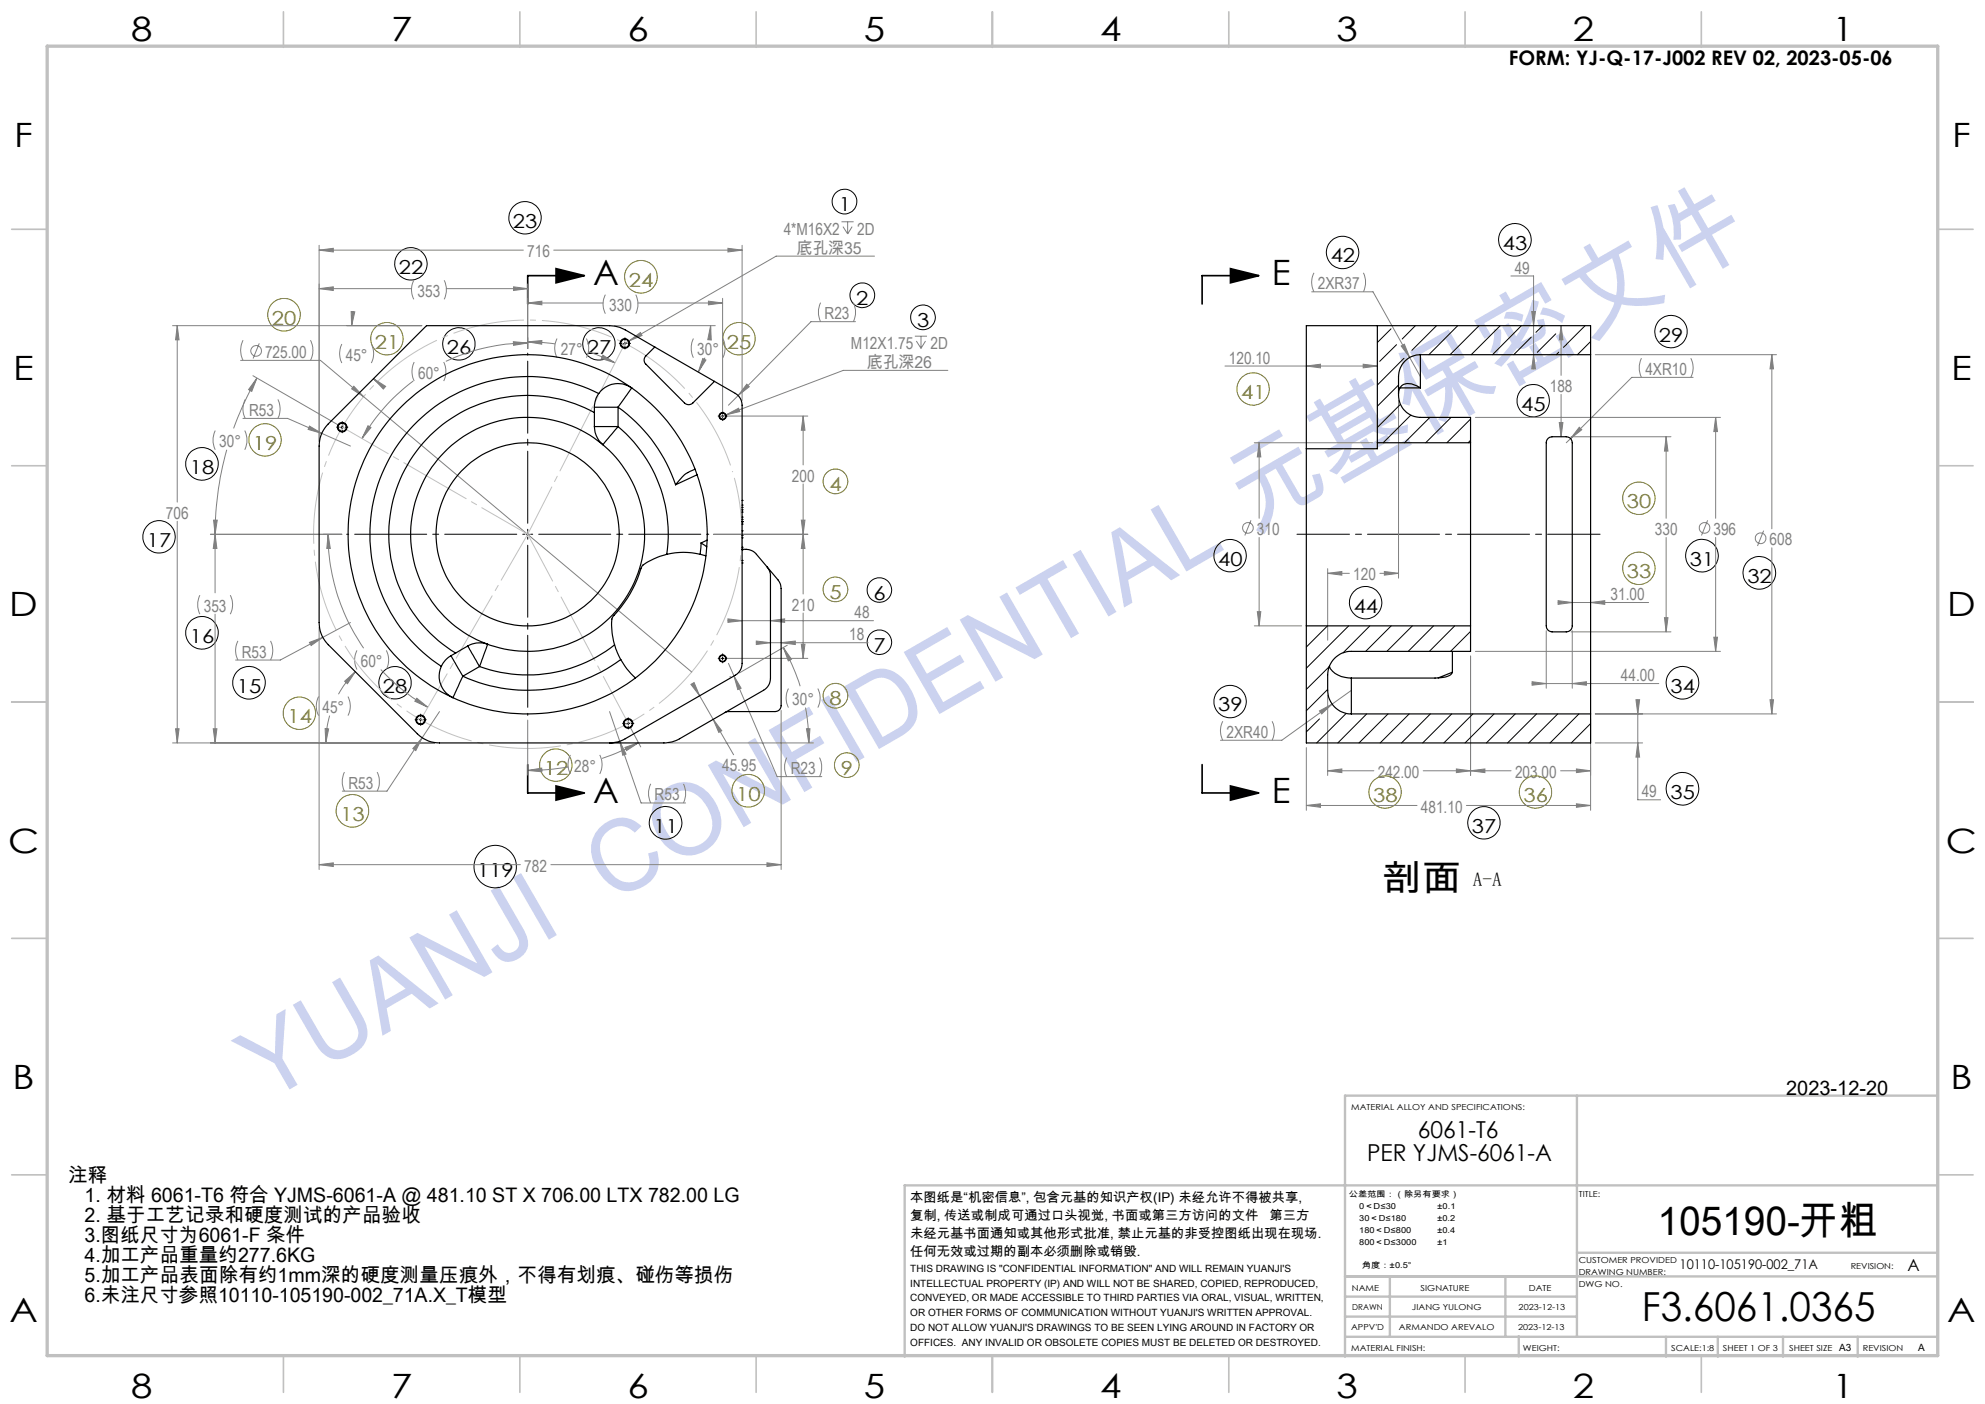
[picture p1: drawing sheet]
<svg xmlns="http://www.w3.org/2000/svg" width="420mm" height="297mm" viewBox="0 0 420 297" stroke-linecap="round" stroke-linejoin="round" font-family="sans-serif">
<g fill="none" stroke="#c0c0c0" stroke-width=".35">
<path d="M60 2.5v7.5M110 2.5v7.5M160 2.5v7.5M210 2.5v7.5M260 2.5v7.5M310 2.5v7.5M360 2.5v7.5M2.5 48.5h7.5M410 48.5h7.5M2.5 98.5h7.5M410 98.5h7.5M2.5 148.5h7.5"/>
<path d="M410 148.5h7.5M2.5 198.5h7.5M410 198.5h7.5M2.5 248.5h7.5M410 248.5h7.5M60 287v7.5M110 287v7.5M160 287v7.5M210 287v7.5M260 287v7.5M310 287v7.5M360 287v7.5"/>
</g>
<g fill="none" stroke="#c0c0c0" stroke-width=".5">
<path d="M333.7 231.8v51M410 231.8h-125.4v55.2M410 250.8h-218.6v36.2M284.6 278.5h49.1M284.6 274.3h49.1M284.6 270h125.4M294.1 270v12.8M318.5 270v12.5M333.7 265h76.3M284.6 282.8h125.4M321.3 282.7v4.2M352.5 282.8v4.2"/>
<path d="M363.5 282.8v4.2M377.3 282.8v4.2M393.1 282.8v4.2"/>
</g>
<path d="M10 9.8h400v277h-400z" fill="none" stroke="#c0c0c0" stroke-width=".7"/>
<g fill="none" stroke="#808080" stroke-width=".21">
<path d="M67.5 52.9l3-.4v.8zM67.5 51.9v41.5M67.5 52.9h43.2M87.6 59.3a4.3 4.3 0 0 0 0 4M94 59.3a4.6 4.6 0 0 1 0 4M117.2 52.9h39.8M154 52.5l3 .4-3 .4zM157 51.9v32.8M178 46.9h2.6M178.4 47.9l1 1.6M179.4 46.9v2.6M180.3 47.9l-.9 1.6"/>
<path d="M185 54.2h-20.8l-31.1 17.9M278 57.7a4.3 4.3 0 0 0 0 4M288.5 57.7a4.6 4.6 0 0 1 0 4M319.7 58.4h4.8v19.6M36.5 68.9h52.8M37.5 68.9v37.3M37.5 68.9l.4 3h-.8zM50.9 76.2h16.9l9.1 7.7M51.4 72a4.6 4.6 0 0 0 0 4.2M53.5 79.5l18 10.4M54.4 80l-1.1 2.8-.7-.4zM54.4 80l-3.2 6.3-1.8 4.3"/>
<path d="M54.9 72.6l-1.3 3.2M65.7 72a4.6 4.6 0 0 1 0 4.2M67.5 61.1h19.6M67.5 61.1l3-.4v.8zM72.3 72.8a4.6 4.6 0 0 0 0 4M74.3 65.9l.8 .1-.7 2.9zM74.7 65.9l-.3 3M78.6 72.8a4.3 4.3 0 0 1 0 4M87.6 76.6a4.6 4.6 0 0 0 0 4M93.9 76.6a4.6 4.6 0 0 1 0 4M94.4 61.1h17.3M108.6 72.3l3.1 .3-3 .5z"/>
<path d="M108.7 60.7l3 .4-3 .4zM111.7 72.6a40.8 40.8 0 0 0-17.4 3.8M111.7 72.3l3-.3-.1 .8zM111.7 72.3l5.7 .4M111.7 60.1v13.6M111.7 64.1l3-.4v.8zM111.7 64.1h15.9M117.9 71.6a4.4 4.4 0 0 0 0 4.1M124.1 71.6a4.4 4.4 0 0 1 0 4.1M124.6 74.4l3.5 1.4 2 1M127.6 75.1l2.5 1.7-2.9-1zM128.1 62.3a4.3 4.3 0 0 0 0 4.1"/>
<path d="M130 68.9h21.3M133.1 72.1l2.4-1.8 .4 .7zM133.1 72.1l-1.8 1.1M134.5 62.3a4.6 4.6 0 0 1 0 4.1M135 64.1h17.9M146.7 71.6a4.7 4.7 0 0 0 0 4.1M148.7 75.8l.7 .4-1.7 2.5zM149.2 75.7l-1.5 3M149.9 63.7l3 .4-3 .4zM150.4 68.9l.1 3h-.7zM150.4 68.9l-.2 2.3M152.9 63.1v23.9"/>
<path d="M153 71.6a4.7 4.7 0 0 1 0 4.1M173.6 64a4.6 4.6 0 0 0 0 4M180.6 64a4.6 4.6 0 0 1 0 4M181 68h-9.4l-15.4 15.7M193.6 71.1h2.5M193.9 72.1l1 1.6M194.9 71.1v2.6M195.8 72.1l-.9 1.6M200.6 78.3h-22.2l-24.8 9.5M259.2 77.4h32.2M276.4 77.4l3-.4v.8zM277.5 61.7h13l10 18"/>
<path d="M288.4 77l3 .4-3 .4zM296.5 73.2l.6-.4 1.2 2.8zM324.1 65.9h.8l-.4 3zM324.5 75l.4 3h-.8zM330.3 68.9l.4 3h-.8zM330.3 68.9v10.5M337.5 75h38.4M347.3 75.8a4.7 4.7 0 0 0 0 4M357.8 75.8a4.4 4.4 0 0 1 0 4M358.2 79.8h-12.9l-13 13M374.9 75l.3 3h-.7zM374.9 75v36.9"/>
<path d="M45.5 91.1a4.7 4.7 0 0 0 0 4M48 95.1a65.9 65.9 0 0 0-2.5 17.9M51.4 88.5h9.5l7.2 3.2M51.8 91.1a4.7 4.7 0 0 1 0 4M51.9 84.5a4.3 4.3 0 0 0 0 4M58.8 84.5a4.6 4.6 0 0 1 0 4M65.5 90.1l2.6 1.6-2.9-.9zM68.1 91.7l6.1 2.7M74.9 81.7l2 2.2-2.5-1.6zM76.9 83.9l69.5 58.3M77.9 90.1l.6 .3-1.9 2.4zM79.1 80.1l2.5 1.6-.5 .6z"/>
<path d="M79.1 80.1l2.3 1.9M87.4 80.6a40.6 40.6 0 0 0-10.8 12.2M153.6 87.8l2.7-1.4 .2 .7zM153.6 87.8l-1.4 .5M153.9 88h17M156.2 83.7l-2.1 2M158 81.3l.5 .5-2.3 1.9zM169.9 88v10.4M169.9 88l.4 3h-.8zM265.4 93.7h25M266.4 93.7l.4 3h-.8zM266.4 93.7v15.9"/>
<path d="M295.9 84.7v37.6M312.2 88.3h51.8M329.9 89.4h.8l-.4 3zM330.3 83.4v9M332.3 92.8l-.9 .9M332.4 92.4h21.2M334.2 90.4l.5 .5-2.4 1.9zM352.5 92.4l.4 3h-.7zM352.5 92.4v17.2M363 88.3l.4 3h-.8zM363 88.3v21.3M37.5 110.3v46.9"/>
<path d="M45.2 110h.8l-.5 3zM45.5 113v12.4M45.5 113l.4 3h-.8zM69.4 113l.5 3h-.8zM69.4 113a42 42 0 0 0 7.5 24.1M72.3 113h-27.8M151 113h19.9M169.5 110h.8l-.4 3zM169.9 102.4v23.3M169.9 113l.4 3h-.8zM264.7 110.1l-1.3 3.2M266.4 113.7v18.7"/>
<path d="M352.5 113.7v20M361.3 110.1l-1.3 3.2M363 113.7v24.1M373.2 112.3l-1.3 3.2M374.9 115.9v35.1M42.3 125.9a4.6 4.6 0 0 0 0 4M45.5 129.9v27.3M48.7 125.9a4.3 4.3 0 0 1 0 4M50.3 135.6a4.4 4.4 0 0 0 0 4M57.3 135.6a4.7 4.7 0 0 1 0 4M65.5 135.9l2.8-1.1-2.5 1.8zM67.5 132.7v51.2"/>
<path d="M68.3 134.8l-9 4.8h-9.5M74.2 131.7l-5.9 3.1M75.5 137.6a4.4 4.4 0 0 0 0 4M81.7 137.6a4.4 4.4 0 0 1 0 4M153.9 139.3h17M154 130.9l3 .4-3 .4zM154 131.3h30.8M160 135.6l3 .4-3 .3zM160 136h23.7M163 131.3l3-.4v.8zM165.3 136l3-.4v.7zM165.7 137l1.8 2.4-.7 .4z"/>
<path d="M165.7 137a40.8 40.8 0 0 1 3.6 8.2M166.6 136.5l-10.1 5.8M169.5 136.3h.8l-.4 3zM169.9 129.7v9.6M265.4 132.4h10M266 129.4h.8l-.4 3zM280.9 121.3l3-.4v.8zM280.9 120.3v15.1M280.9 121.3h4.6M292 121.3h3.9M292.9 120.9l3 .4-3 .4zM311.1 138.8v25.2"/>
<path d="M312.2 137.8h51.8M327.2 133.4v12.2M329.7 127.1l3 .4-3 .3zM329.7 127.5h19.1M332.4 133.7h21.2M332.7 133.4v12.2M336.5 127.5l3-.4v.7zM352.2 130.7h.7l-.4 3zM362.6 134.8h.8l-.4 3zM36.5 157.2h55.5M37.1 154.2h.8l-.4 3zM45.1 154.2h.8l-.4 3z"/>
<path d="M67.4 147.4a4.3 4.3 0 0 0 0 4M68.8 154.1l.7 .1-.6 3zM69.7 151.4a21.7 21.7 0 0 0-.8 5.8M72.9 144.1l2.3-2-1.7 2.5zM73.6 147.4a4.3 4.3 0 0 1 0 4M75.2 142.1a21.2 21.2 0 0 0-3.6 4.8M80.6 141.6a42.8 42.8 0 0 0 9.9 8M88.2 147.7l2.3 1.9-2.7-1.3zM89.3 156.1l-7.4 11.3h-9.5M89.3 156.1l-1.3 2.7-.7-.4zM93 150.5l-3.7 5.6M111.7 152.3v11.7"/>
<path d="M120.7 159.7a4.3 4.3 0 0 0 0 4M126.9 159.7a4.3 4.3 0 0 1 0 4M129 150.5l2.1 6.3M131.1 156.8l1.4 2.7-.7 .3zM131.1 156.8l4.5 13.1h9.5M132.2 158.1l2.9-1-2.5 1.7zM133.4 153.9l2.2 4.1M135.1 157.1l-4.7 2.2-3 1.1M141.5 157.2h30.6M146.2 144.8l.7-.4 1.1 2.8zM146.5 144.6l1.5 2.6M148 147.2l7.2 12.5"/>
<path d="M150.9 152.1l1.8 2.5-.6 .3zM154.1 140.3l1.2 2.7M154.7 143.2h-.4M155.3 143l1.5 2.6-.7 .3zM155.3 143l9.1 21.3h9.5M165.3 150.3v33.6M166.8 145.7a4.3 4.3 0 0 0 0 4M170.4 149.7a40.3 40.3 0 0 1 .7 7.5M170.6 154.2h.8l-.3 3zM173 145.7a4.3 4.3 0 0 1 0 4M258.7 152.6a4.3 4.3 0 0 0 0 4M269.2 152.6a4.6 4.6 0 0 1 0 4"/>
<path d="M276.4 158.1v13.3M279.2 150.4l2.7-1.5-2.3 2.1zM280.9 147v17M281.9 148.9l-10.7 7.7h-13M285.9 146l-4 2.9M324.2 144.2l3 .4-3 .4zM324.2 144.6h26.8M332.7 144.6l3-.4v.8zM336.5 152v19.4M337.5 151h38.4M337.5 157.2h10.1M346.1 148h.8l-.4 3z"/>
<path d="M346.5 157.2l.4 3h-.8zM346.5 148v21.2h4.9M374.5 148h.7l-.3 3zM72.9 163.3a4.6 4.6 0 0 0 0 4.1M79.8 163.3a4.6 4.6 0 0 1 0 4.1M111.7 163l2.9-.5 .1 .8zM120.2 162.2a47.6 47.6 0 0 1-8.5 .8M137.7 165.8a4.7 4.7 0 0 0 0 4.1M144.6 165.8a4.7 4.7 0 0 1 0 4.1M166.5 160.3a4.6 4.6 0 0 0 0 4M173.4 160.3a4.6 4.6 0 0 1 0 4M276.4 170.4l3-.4v.8z"/>
<path d="M276.4 170.4h23.4M280.9 163.1l3-.4v.7zM280.9 163.1h9.8M308.2 162.7l2.9 .4-2.9 .3zM310.3 170.4h26.2M311.1 163.1l3.1-.4v.7zM319.7 163.1h-18.6M330.2 163.1h6.3M333.6 170l2.9 .4-2.9 .4zM333.6 162.7l2.9 .4-2.9 .3zM67.5 182.9h42.6M67.5 182.9l3-.4v.8z"/>
<path d="M116.6 182.9h48.7M162.3 182.5l3 .4-3 .4z"/>
<circle cx="54.2" cy="74.2" r="1.13"/>
<circle cx="264.1" cy="111.7" r="1.13"/>
<circle cx="360.6" cy="111.7" r="1.13"/>
<circle cx="372.5" cy="113.9" r="1.14"/>
</g>
<g fill="none" stroke="#000" stroke-width=".21">
<path d="M131.9 72.7h.6M132.2 72.4v.6M72.1 90.4h.6M72.4 90.1v.6M152.6 88h.6M152.9 87.7v.6M111.3 113h.7M111.7 112.7v.6M152.6 139.3h.6M152.9 139v.6M88.7 152.3h.6M89 152v.6"/>
<path d="M132.6 153h.6M132.9 152.7v.6"/>
<circle cx="87" cy="55.8" r="3.4"/>
<circle cx="111.1" cy="46.1" r="3.4"/>
<circle cx="178.7" cy="42.6" r="2.61"/>
<circle cx="284.1" cy="53.4" r="3.4"/>
<circle cx="320.5" cy="50.7" r="3.5"/>
<circle cx="97.1" cy="72.8" r="3.4"/>
<circle cx="126.7" cy="72.8" r="3.4"/>
<circle cx="182.5" cy="62.5" r="2.61"/>
<circle cx="195.3" cy="67.1" r="2.61"/>
<circle cx="353.5" cy="70.1" r="3.4"/>
<circle cx="42.7" cy="98.1" r="3.4"/>
<circle cx="324.4" cy="84.8" r="3.4"/>
<circle cx="33.7" cy="113.6" r="3.4"/>
<circle cx="260.3" cy="117.5" r="3.4"/>
<circle cx="360.1" cy="117.5" r="3.4"/>
<circle cx="42.7" cy="133.9" r="3.4"/>
<circle cx="186.1" cy="135.9" r="2.6"/>
<circle cx="186.1" cy="124.8" r="2.6"/>
<circle cx="289" cy="127.5" r="3.4"/>
<circle cx="372.3" cy="121.2" r="3.5"/>
<circle cx="52.7" cy="144.4" r="3.5"/>
<circle cx="83.6" cy="144.4" r="3.4"/>
<circle cx="260.3" cy="148.4" r="3.4"/>
<circle cx="356" cy="144.4" r="3.5"/>
<circle cx="140.8" cy="174" r="3.4"/>
<circle cx="314" cy="174.1" r="3.4"/>
<circle cx="356" cy="166.9" r="3.5"/>
<circle cx="104.8" cy="183.3" r="4.5"/>
</g>
<path d="M117.7 56.8l5.9 1.5-5.9 1.5zM123.6 58.3h-11.9v6M260.3 56.8l6 1.5-6 1.5zM266.3 58.3h-11.9v6M111.7 161.7v6h11.9M117.7 166.3l5.9 1.4-5.9 1.6zM254.4 161.7v6h11.9M260.3 166.3l6 1.4-6 1.6z" fill="none" stroke="#000" stroke-width=".35"/>
<g fill="none" stroke="#808000" stroke-width=".21">
<circle cx="135.6" cy="58.6" r="3.5"/>
<circle cx="60.1" cy="66.6" r="3.5"/>
<circle cx="81.9" cy="71.6" r="3.4"/>
<circle cx="156.4" cy="71.6" r="3.4"/>
<circle cx="56.1" cy="93.1" r="3.4"/>
<circle cx="265.1" cy="82.3" r="3.4"/>
<circle cx="176.8" cy="101.8" r="2.61"/>
<circle cx="346.8" cy="105.4" r="3.4"/>
<circle cx="176.8" cy="124.7" r="2.61"/>
<circle cx="346.8" cy="120.2" r="3.4"/>
<circle cx="63.4" cy="150.9" r="3.4"/>
<circle cx="176.8" cy="147.2" r="2.61"/>
<circle cx="74.6" cy="171.5" r="3.4"/>
<circle cx="117.6" cy="161.8" r="3.4"/>
<circle cx="158.3" cy="167.3" r="3.4"/>
<circle cx="179.2" cy="161.8" r="2.61"/>
<circle cx="293" cy="167.5" r="3.4"/>
<circle cx="324.9" cy="167.6" r="3.4"/>
</g>
<path d="M155 99.8a45.3 45.3 0 0 0-75.9-18.3 45.3 45.3 0 0 0 20.8 75.3 45.3 45.3 0 0 0 55.7-54.7l-.6-2.3" fill="none" stroke="#c0c0c0" stroke-width=".21" stroke-dasharray="15.2 1.3 1.3 1.3" stroke-dashoffset="-1.4" stroke-linecap="butt"/>
<g fill="none" stroke="#000" stroke-width=".21" stroke-dasharray="15.2 1.3 1.3 1.3">
<path d="M131.6 72.6h-.6M132.2 72v-.5M132.2 73.3v.5M132.9 72.6h.5M71.8 90.4h-.6M72.4 89.7v-.5M72.4 91v.5M73 90.4h.6M152.3 88h-.3M152.9 87.4v-.3M152.9 88.6v.4M153.5 88h.4"/>
<path d="M152.3 139.3h-.3M152.9 138.6v-.3M152.9 139.9v.3M153.5 139.3h.4M88.4 152.3h-.6M89 151.6v-.5M89 152.9v.5M89.6 152.3h.6M132.3 153h-.6M132.9 152.4v-.6M132.9 153.6v.6M133.6 153h.5"/>
</g>
<path d="M111 113h-37.7M111.7 112.4v-37.7M111.7 113.6v37.7M112.3 113h37.7" fill="none" stroke="#000" stroke-width=".21" stroke-dasharray="15.2 1.3 1.3 1.3" stroke-dashoffset="-1.7"/>
<path d="M338.6 113h-64.2" fill="none" stroke="#000" stroke-width=".21" stroke-dasharray="15.2 1.3 1.3 1.3" stroke-dashoffset="4.1"/>
<path d="M132.2 72.6l-20.5 40.4M72.4 90.4l39.3 22.6M111.7 113l21.2 40M111.7 113l-22.7 39.3" fill="none" stroke="#c0c0c0" stroke-width=".21" stroke-dasharray="15.2 1.3 1.3 1.3" stroke-dashoffset="4"/>
<g fill="#000">
<path d="M117.7 56.8l5.9 1.5-5.9 1.5zM117.7 166.3l5.9 1.4-5.9 1.6z"/>
<path d="M260.3 56.8l6 1.5-6 1.5zM260.3 166.3l6 1.4-6 1.6z"/>
</g>
<g fill="#808080">
<path d="M333.6 170l2.9 .4-2.9 .4zM276.4 170.4l3-.4v.8z"/>
<path d="M296.5 73.2l1.8 2.4-1.2-2.8zM279.2 150.4l.4 .6 2.3-2.1zM266.4 93.7l.4 3h-.8zM266 129.4h.8l-.4 3zM352.5 92.4l.4 3h-.7zM352.2 130.7h.7l-.4 3zM334.2 90.4l-1.9 2.4 2.4-1.9zM362.6 134.8h.8l-.4 3zM363 88.3l.4 3h-.8zM374.5 148h.7l-.3 3zM374.9 75l.3 3h-.7zM280.9 163.1l3-.4v.7zM308.2 162.7l2.9 .4-2.9 .3zM276.4 77.4l3-.4v.8zM288.4 77l3 .4-3 .4zM324.5 75l.4 3h-.8zM324.1 65.9h.8l-.4 3zM346.1 148h.8l-.4 3zM346.5 157.2l.4 3h-.8zM329.9 89.4h.8l-.4 3zM330.3 68.9l.4 3h-.8z"/>
<path d="M324.2 144.2l3 .4-3 .4zM332.7 144.6l3-.4v.8z"/>
<path d="M292.9 120.9l3 .4-3 .4zM280.9 121.3l3-.4v.8z"/>
<path d="M329.7 127.1l3 .4-3 .3zM336.5 127.5l3-.4v.7zM311.1 163.1l3.1-.4v.7zM333.6 162.7l2.9 .4-2.9 .3z"/>
<path d="M108.6 72.3l3.1 .3-3 .5zM77.9 90.1l.6 .3-1.9 2.4zM127.6 75.1l2.5 1.7-2.9-1zM111.7 72.3l3-.3-.1 .8zM111.7 163l2.9-.5 .1 .8zM132.2 158.1l2.9-1-2.5 1.7zM69.4 113l.5 3h-.8zM88.2 147.7l2.3 1.9-2.7-1.3zM54.4 80l-1.1 2.8-.7-.4zM45.2 110h.8l-.5 3zM74.9 81.7l-.5 .6 2.5 1.6z"/>
<path d="M154 52.5l3 .4-3 .4zM67.5 52.9l3-.4v.8zM149.9 63.7l3 .4-3 .4zM111.7 64.1l3-.4v.8z"/>
<path d="M67.5 61.1l3-.4v.8zM108.7 60.7l3 .4-3 .4zM74.3 65.9l.8 .1-.7 2.9zM79.1 80.1l2.5 1.6-.5 .6zM148.7 75.8l.7 .4-1.7 2.5zM150.4 68.9l.1 3h-.7zM158 81.3l-1.8 2.4 2.3-1.9zM169.9 88l.4 3h-.8zM169.5 110h.8l-.4 3zM169.5 136.3h.8l-.4 3zM169.9 113l.4 3h-.8zM170.6 154.2h.8l-.3 3zM165.7 137l1.8 2.4-.7 .4zM155.3 143l.8 2.9 .7-.3zM131.1 156.8l.7 3 .7-.3zM89.3 156.1l-2 2.3 .7 .4zM65.5 135.9l.3 .7 2.5-1.8zM65.5 90.1l-.3 .7 2.9 .9zM72.9 144.1l2.3-2-1.7 2.5zM68.8 154.1l.7 .1-.6 3zM45.1 154.2h.8l-.4 3zM45.5 113l.4 3h-.8zM37.5 68.9l.4 3h-.8zM37.1 154.2h.8l-.4 3zM133.1 72.1l2.8-1.1-.4-.7zM153.6 87.8l2.9-.7-.2-.7zM154 130.9l3 .4-3 .4zM163 131.3l3-.4v.8zM160 135.6l3 .4-3 .3zM165.3 136l3-.4v.7zM146.2 144.8l.7-.4 1.1 2.8zM150.9 152.1l1.8 2.5-.6 .3zM67.5 182.9l3-.4v.8zM162.3 182.5l3 .4-3 .4z"/>
</g>
<g fill="none" stroke="#000" stroke-width=".25">
<path d="M138.5 73.4l-1.8 1.9a1.2 1.2 0 0 0 0 1.7l8.1 8.2a1.24 1.24 0 0 0 1.8 0l4.6-4.5M138.5 73.4l17.1 9.8a2.89 2.89 0 0 1 1.4 2.5v54.6a2.89 2.89 0 0 1-1.4 2.5l-23.3 13.5a6.3 6.3 0 0 1-3.3 .9M138.5 73.4l-6.2-3.6a7.3 7.3 0 0 0-3.3-.9h-38.8l-20.7 20.8a6.5 6.5 0 0 0-2 4.7v37.3a6.6 6.6 0 0 0 2 4.7l18.8 18.8a6.7 6.7 0 0 0 4.7 2h47.5a6.3 6.3 0 0 0 3.3-.9l17.8-10.3a2.89 2.89 0 0 0 1.4-2.5v-21.7a2.84 2.84 0 0 0-.7-1.8M291.4 68.9v24.8M300.5 75v7.1M300.5 75a4.6 4.6 0 0 0-4.6 4.7v3.9a4.7 4.7 0 0 0 4.6 4.7h10.6v5.4M300.5 75h36M336.5 75v76M336.5 75v-6.1h-60.1v26M125.8 87.3a29.4 29.4 0 0 0-39.6 11.1 29.4 29.4 0 0 0 10.2 39.7M125.8 87.3v2.9M125.8 90.2a5.1 5.1 0 0 0 1.8 3.9l3.2-3.9"/>
<path d="M125.8 90.2h5M125.8 86.1h5M125.8 86.1v1.2M126.7 83.3a5 5 0 0 1 7-1.2l-2.9 4M126.7 83.3a33.4 33.4 0 0 0-44 13.1 33.4 33.4 0 0 0 10.7 44.6M126.7 83.3a5.3 5.3 0 0 0-.9 2.8M130.8 90.2a29.8 29.8 0 0 1 10.3 27.1M130.8 86.1a32.8 32.8 0 0 1 12.1 16.4M130.8 86.1v4.1M147 99.2v.1a7.4 7.4 0 0 0-4.1 3.2M276.4 94.9v37.5M291.4 93.7v1.2h-15"/>
<path d="M291.4 93.7h19.7M296.2 82.1h4.3M300.5 82.1a3.4 3.4 0 0 0-4-.5 2.01 2.01 0 0 0-.6 1.7M311.1 93.7v38.7M327.6 92.7l.8-.3h3a1.25 1.25 0 0 1 1.3 1.3v37.6a2.59 2.59 0 0 1-.3 1.9l-.5 .4-.4 .1h-3.1a1.25 1.25 0 0 1-1.2-1.3v-37.6a2.38 2.38 0 0 1 .2-1.9zM141.1 117.3a12.6 12.6 0 0 0-5.3 2.5 27.9 27.9 0 0 1-6.3 11l-.1 1a15.9 15.9 0 0 0 .6 4.6M141.1 117.3a15.1 15.1 0 0 1 7.1 0M147.5 100.4l-4.6 2.1M148.2 117.3l1.2 .3M148.3 114.9l1.2 .8M148.3 114.9l-.1 2.4M149.6 114.3l-1.3 .6"/>
<path d="M157 110.9h.1M157 105.9h.1M157 110.4h.1M157 119.1h.1M157 108.3h.1M157 113.8h.1M157 109.9h.1M157 107.3h.1M157 116.3h.1M157 115.8h.1M157 109.4h.1M157 118.6h.1"/>
<path d="M157 113.3h.1M157 107.8h.1M157 106.9h.1M157 112.3h.1M157 110.3h.1M157 116.2a3.3 3.3 0 0 1 3.1 1.1l2.2 2.7M162.3 120l2.3 2.7a2.84 2.84 0 0 1 .7 1.8v24.8a1.26 1.26 0 0 1-1.3 1.2h-10.1l-.5 .2M95.4 138.7a4.8 4.8 0 0 0-2 2.3M95.4 138.7l2.5 4.3M96.4 138.1l-1 .6M99 136.7a4.9 4.9 0 0 1 4.2-.4l-1.7 4.7M99 136.7l-2.6 1.4"/>
<path d="M99 136.7l2.5 4.3M130 136.4a29.8 29.8 0 0 1-28.5 4.6M130 136.4l1.3 3.1M131.3 139.5a33.1 33.1 0 0 1-33.4 3.5M131.3 139.5a15.7 15.7 0 0 0 3.1 3.9M276.4 132.4v24.8h60.1v-6.2M276.4 132.4h34.7M307.3 137.8v4.4M311.1 132.4v5.4h-25.2a5 5 0 0 0-5 5v3.2a5 5 0 0 0 5 5M93.4 141a5 5 0 0 0 2.4 6.6l2.1-4.6M101.5 141l-3.6 2M281.3 141a5.1 5.1 0 0 0 4.6 2.4"/>
<path d="M281.3 140.9v.2M285.9 143.4v7.6M285.9 151h50.6M307.3 142.2l-.3 .5-.8 .4-1.8 .3h-18.5M307.3 142.2l-3 1.2"/>
<circle cx="132.2" cy="72.7" r="1"/>
<circle cx="132.2" cy="72.7" r=".89"/>
<circle cx="72.4" cy="90.4" r="1.01"/>
<circle cx="72.4" cy="90.4" r=".86"/>
<circle cx="152.9" cy="88" r=".75"/>
<circle cx="152.9" cy="88" r=".63"/>
<circle cx="111.6" cy="113" r="24.8"/>
<circle cx="111.6" cy="113" r="19.4"/>
<circle cx="111.6" cy="113" r="38"/>
<circle cx="152.9" cy="139.3" r=".64"/>
<circle cx="152.9" cy="139.3" r=".74"/>
<circle cx="89" cy="152.3" r=".87"/>
<circle cx="89" cy="152.3" r="1"/>
<circle cx="132.9" cy="153" r=".87"/>
<circle cx="132.9" cy="153.1" r="1"/>
</g>
<g fill="none" stroke="#000" stroke-width=".21">
<path d="M294.3 69.6l-2.9 2.9M295.5 72.9l-3.6 3.5M297.1 75.8l-5.7 5.7M299.5 68.9l-2.8 2.8M304 68.9l-5.3 5.2M308.4 68.9l-6.1 6.1M312.9 68.9l-6.1 6.1M317.4 68.9l-6.1 6.1M321.9 68.9l-6.1 6.1M324 71.3l-3.7 3.7M326.4 68.9l-1.4 1.4M329.2 70.6l-3.9 3.9"/>
<path d="M329.8 74.5l-.5 .5M331.4 72.9l-.6 .6M335.4 68.9l-4 3.9M336.5 72.2l-2.7 2.8M295.9 81.5l-4.5 4.4M296.3 85.5l-4.9 4.9M298.5 87.8l-5.8 5.9M302.5 88.3l-5.3 5.4M307 88.3l-5.3 5.4M311.1 88.6l-5 5.1M311.1 93.1l-.4 .6M280.9 132.4l-4.5 4.5"/>
<path d="M285.4 132.4l-9 9M289.8 132.4l-5.6 5.7M294.4 132.4l-5.4 5.4M298.8 132.4l-5.4 5.4M303.3 132.4l-5.3 5.4M307.8 132.4l-5.4 5.4M311.1 133.6l-4.2 4.2M279.2 152.1l-2.8 2.7M280.9 145.8l-4.5 4.6M281.2 141l-4.8 4.8M284.8 150.9l-6.2 6.3M289.2 151l-6.1 6.2"/>
<path d="M293.7 151l-6.2 6.2M298.2 151l-6.2 6.2M302.6 151l-6.1 6.2M307.2 151l-6.2 6.2M311.6 151l-6.1 6.2M316.1 151l-6.1 6.2M320.6 151l-6.1 6.2M325.1 151l-6.1 6.2M329.6 151l-6.1 6.2M334.1 151l-6.1 6.2M336.5 153.1l-4 4.1"/>
</g>
<text font-size="21.2" fill="#cbd2ef" x="56.3" y="233.3" transform="rotate(-30 56.3 233.3)">YUANJI CONFIDENTIAL 元基保密文件</text>
<g font-size="8.5">
<text x="350.7" y="261.4">105190-开粗</text>
<text x="347.4" y="279.5">F3.6061.0365</text>
</g>
<g font-size="7.4">
<text x="125.5" y="60.4">A</text>
<text x="269.1" y="60.4">E</text>
<text x="125.5" y="169.8">A</text>
<text x="269.1" y="169.8">E</text>
<text x="292.4" y="188.2">剖面</text>
</g>
<g font-size="7.1">
<text x="27.7" y="8.7">8</text>
<text x="82.7" y="8.7">7</text>
<text x="132.7" y="8.7">6</text>
<text x="182.8" y="8.7">5</text>
<text x="232.8" y="8.7">4</text>
<text x="282.8" y="8.7">3</text>
<text x="332.8" y="8.7">2</text>
<text x="387.8" y="8.7">1</text>
<text x="3" y="31.1">F</text>
<text x="413" y="31.1">F</text>
<text x="2.8" y="80.4">E</text>
<text x="412.8" y="80.4">E</text>
<text x="2" y="130.4">D</text>
<text x="412" y="130.4">D</text>
<text x="1.7" y="180.4">C</text>
<text x="411.7" y="180.4">C</text>
<text x="2.7" y="230.4">B</text>
<text x="412.7" y="230.4">B</text>
<text x="2" y="279.6">A</text>
<text x="412" y="279.6">A</text>
<text x="27.7" y="295.7">8</text>
<text x="82.7" y="295.7">7</text>
<text x="132.7" y="295.7">6</text>
<text x="182.8" y="295.7">5</text>
<text x="232.8" y="295.7">4</text>
<text x="282.8" y="295.7">3</text>
<text x="332.8" y="295.7">2</text>
<text x="387.8" y="295.7">1</text>
</g>
<g font-size="4.9">
<text x="289.3" y="245.7">PER YJMS-6061-A</text>
<text x="300" y="240.8">6061-T6</text>
</g>
<g font-size="4.2">
<text x="319.3" y="13.9">FORM: YJ-Q-17-J002 REV 02, 2023-05-06</text>
<text x="377.9" y="231.6">2023-12-20</text>
<text x="14.4" y="250">注释</text>
<text x="17.9" y="254.2">1. 材料 6061-T6 符合 YJMS-6061-A @ 481.10 ST X 706.00 LTX 782.00 LG</text>
<text x="17.9" y="262.7">3.图纸尺寸为6061-F 条件</text>
<text x="17.9" y="258.5">2. 基于工艺记录和硬度测试的产品验收</text>
<text x="17.9" y="266.9">4.加工产品重量约277.6KG</text>
<text x="17.9" y="275.4">6.未注尺寸参照10110-105190-002_71A.X_T模型</text>
<text x="17.9" y="271.2">5.加工产品表面除有约1mm深的硬度测量压痕外，不得有划痕、碰伤等损伤</text>
</g>
<g font-size="4.1">
<text x="177.5" y="44.7">1</text>
<text x="108.5" y="48.2">23</text>
<text x="318" y="52.8">43</text>
<text x="84.4" y="57.9">22</text>
<text x="281.6" y="55.5">42</text>
<text x="181.2" y="64.5">2</text>
<text x="194" y="69.2">3</text>
<text x="94.6" y="74.8">26</text>
<text x="124.2" y="74.8">27</text>
<text x="351" y="72.3">29</text>
<text x="321.9" y="86.8">45</text>
<text x="40.2" y="100.2">18</text>
<text x="31.1" y="115.7">17</text>
<text x="257.8" y="119.6">40</text>
<text x="357.6" y="119.6">31</text>
<text x="369.7" y="123.3">32</text>
<text x="184.8" y="126.9">6</text>
<text x="286.4" y="129.6">44</text>
<text x="40.2" y="136">16</text>
<text x="184.8" y="137.9">7</text>
<text x="50.1" y="146.6">15</text>
<text x="81" y="146.6">28</text>
<text x="353.4" y="146.6">34</text>
<text x="257.8" y="150.5">39</text>
<text x="353.4" y="168.9">35</text>
<text x="138.3" y="176.1">11</text>
<text x="311.4" y="176.1">37</text>
<text x="101" y="185.4">119</text>
<text x="311.6" y="187.4">A-A</text>
</g>
<g font-size="4.1" fill="#808000">
<text x="133.1" y="60.7">24</text>
<text x="57.5" y="68.7">20</text>
<text x="79.3" y="73.8">21</text>
<text x="153.8" y="73.8">25</text>
<text x="262.6" y="84.4">41</text>
<text x="53.5" y="95.1">19</text>
<text x="175.5" y="103.9">4</text>
<text x="344.2" y="107.5">30</text>
<text x="344.2" y="122.3">33</text>
<text x="175.5" y="126.8">5</text>
<text x="175.5" y="149.2">8</text>
<text x="60.8" y="153">14</text>
<text x="115.1" y="163.9">12</text>
<text x="177.9" y="163.9">9</text>
<text x="72" y="173.6">13</text>
<text x="155.8" y="169.4">10</text>
<text x="290.5" y="169.7">38</text>
<text x="322.4" y="169.7">36</text>
</g>
<g font-size="3.5" fill="#808080">
<text x="165.8" y="49.6">4*M16X2</text>
<text x="168.5" y="53.7">底孔深35</text>
<text x="181.3" y="49.6">2D</text>
<text x="111.5" y="54.4">716</text>
<text x="320.5" y="57.9">49</text>
<text x="88.4" y="62.8">353</text>
<text x="128.9" y="65.8">330</text>
<text x="278.8" y="61.2">2XR37</text>
<text x="174.5" y="67.5">R23</text>
<text x="56.1" y="75.7">725.00</text>
<text x="73.2" y="76.3">45°</text>
<text x="118.7" y="75.1">27°</text>
<text x="147.5" y="75.1">30°</text>
<text x="180.1" y="73.8">M12X1.75</text>
<text x="183.4" y="77.8">底孔深26</text>
<text x="196.9" y="73.8">2D</text>
<text x="260" y="76.9">120.10</text>
<text x="88.5" y="80.1">60°</text>
<text x="327.9" y="82.9">188</text>
<text x="348.1" y="79.3">4XR10</text>
<text x="52.7" y="88">R53</text>
<text x="46.4" y="94.6">30°</text>
<text x="167.5" y="101.9">200</text>
<text x="35.1" y="109.7">706</text>
<text x="265.9" y="113.2">310</text>
<text x="350.1" y="113.2">330</text>
<text x="362.5" y="113.2">396</text>
<text x="374.4" y="115.4">608</text>
<text x="286.3" y="122.8">120</text>
<text x="43.1" y="129.4">353</text>
<text x="167.5" y="129.2">210</text>
<text x="180.8" y="130.8">48</text>
<text x="340.8" y="127">31.00</text>
<text x="179.7" y="135.5">18</text>
<text x="51.2" y="139.1">R53</text>
<text x="76.3" y="141.1">60°</text>
<text x="167.6" y="149.2">30°</text>
<text x="342.9" y="144.1">44.00</text>
<text x="68.2" y="150.9">45°</text>
<text x="259.5" y="156.1">2XR40</text>
<text x="73.7" y="166.9">R53</text>
<text x="121.5" y="163.2">28°</text>
<text x="152.8" y="163.2">45.95</text>
<text x="167.3" y="163.8">R23</text>
<text x="291.5" y="164.6">242.00</text>
<text x="320.6" y="164.6">203.00</text>
<text x="138.5" y="169.3">R53</text>
<text x="300.6" y="171.9">481.10</text>
<text x="347.4" y="168.7">49</text>
<text x="110.9" y="184.4">782</text>
</g>
<text font-size="3.5" x="403.6" y="268.8">A</text>
<g font-size="2.8">
<text x="192.6" y="254.3">本图纸是“机密信息”, 包含元基的知识产权(IP) 未经允许不得被共享,</text>
<text x="192.6" y="258.1">复制, 传送或制成可通过口头视觉, 书面或第三方访问的文件</text>
<text x="192.6" y="262">未经元基书面通知或其他形式批准, 禁止元基的非受控图纸出现在现场.</text>
<text x="268.6" y="258.1">第三方</text>
<text x="192.6" y="265.8">任何无效或过期的副本必须删除或销毁.</text>
<text x="355.4" y="268.4">10110-105190-002_71A</text>
</g>
<g font-size="2.1">
<text x="192.6" y="269.1">THIS DRAWING IS &quot;CONFIDENTIAL INFORMATION&quot; AND WILL REMAIN YUANJI'S</text>
<text x="192.6" y="272.2">INTELLECTUAL PROPERTY (IP) AND WILL NOT BE SHARED, COPIED, REPRODUCED,</text>
<text x="192.6" y="275.3">CONVEYED, OR MADE ACCESSIBLE TO THIRD PARTIES VIA ORAL, VISUAL, WRITTEN,</text>
<text x="192.6" y="278.4">OR OTHER FORMS OF COMMUNICATION WITHOUT YUANJI'S WRITTEN APPROVAL.</text>
<text x="192.6" y="281.5">DO NOT ALLOW YUANJI'S DRAWINGS TO BE SEEN LYING AROUND IN FACTORY OR</text>
<text x="192.6" y="284.6">OFFICES. ANY INVALID OR OBSOLETE COPIES MUST BE DELETED OR DESTROYED.</text>
<text x="389.2" y="285.7">A3</text>
<text x="405.9" y="285.7">A</text>
</g>
<g font-size="1.7">
<text x="285.9" y="234.8">MATERIAL ALLOY AND SPECIFICATIONS:</text>
<text x="285.4" y="253.3">公差范围：（除另有要求）</text>
<text x="287.6" y="255.8">0＜D≤30</text>
<text x="304.1" y="255.8">±0.1</text>
<text x="334.1" y="253.2">TITLE:</text>
<text x="287.6" y="260.8">180＜D≤800</text>
<text x="287.6" y="263.3">800＜D≤3000</text>
<text x="287.6" y="258.3">30＜D≤180</text>
<text x="304.1" y="260.8">±0.4</text>
<text x="304.1" y="263.3">±1</text>
<text x="304.1" y="258.3">±0.2</text>
<text x="288.1" y="268.3">角度：±0.5°</text>
<text x="334" y="267.2">CUSTOMER PROVIDED</text>
<text x="334" y="269.7">DRAWING NUMBER:</text>
<text x="391.6" y="268.4">REVISION:</text>
<text x="286" y="273.1">NAME</text>
<text x="300.6" y="273.1">SIGNATURE</text>
<text x="323.5" y="273.1">DATE</text>
<text x="334" y="272.2">DWG NO.</text>
<text x="285.9" y="281.4">APPV'D</text>
<text x="286.1" y="277.1">DRAWN</text>
<text x="296" y="281.4">ARMANDO AREVALO</text>
<text x="298.8" y="277.2">JIANG YULONG</text>
<text x="321.2" y="281.4">2023-12-13</text>
<text x="321.3" y="277.1">2023-12-13</text>
<text x="285.9" y="285.8">MATERIAL FINISH:</text>
<text x="322.2" y="285.8">WEIGHT:</text>
<text x="353.6" y="285.8">SCALE:1:8</text>
<text x="364.6" y="285.8">SHEET 1 OF 3</text>
<text x="378.6" y="285.8">SHEET SIZE</text>
<text x="394.2" y="285.8">REVISION</text>
</g>
</svg>
